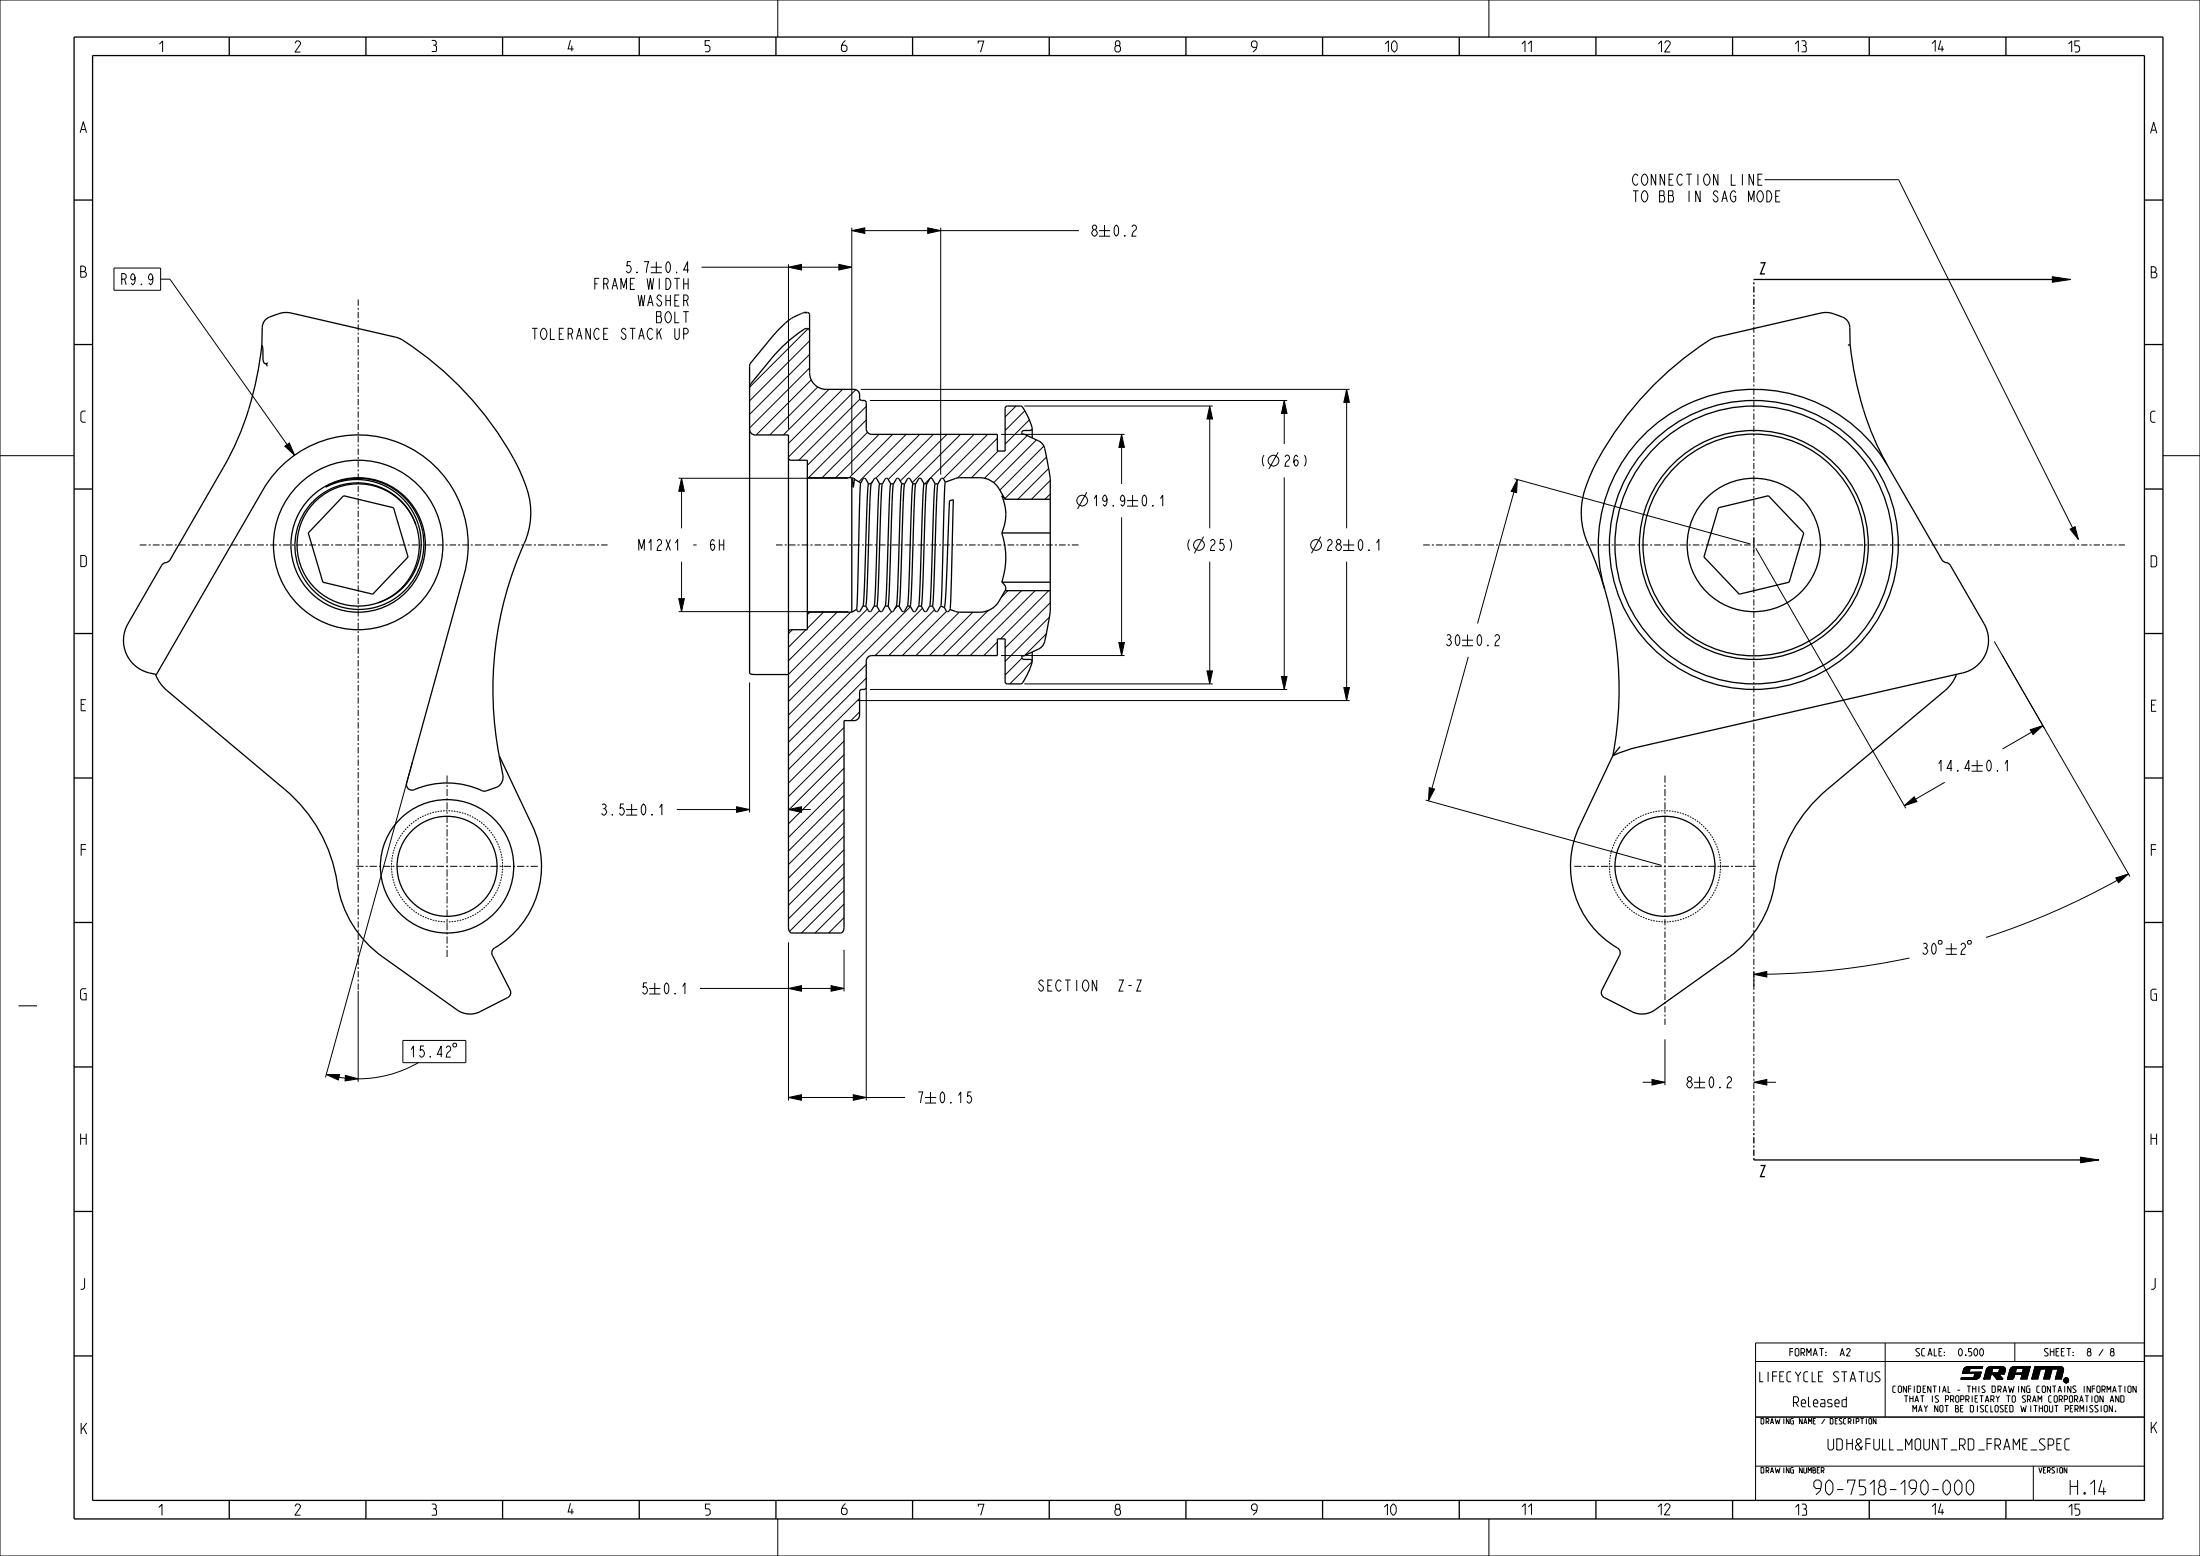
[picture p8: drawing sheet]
<svg xmlns="http://www.w3.org/2000/svg" width="594mm" height="420mm" viewBox="0 0 594 420" stroke-linecap="round" stroke-linejoin="round" font-family="sans-serif">
<g fill="none" stroke="#000" stroke-width=".27">
<path d="M0 0h594v420h-594zM210 0v10M402 0v10M554.1 74.7l5 .7-5 .8zM218.2 88.7l-15.8 15.8M218.6 92l-16.2 16.2M218.6 95.7l-16.2 16.2M218.6 99.3l-16.2 16.2M219 102.5l-14.8 14.9M220.8 104.5l-13 12.9M223.8 105.1l-12.3 12.3M227.5 105.1l-14.6 14.6"/>
<path d="M231.1 105.2l-18.2 18.2M232.2 107.8l-16.5 16.4M232.4 105.1h132M233.9 109.7l-15.9 15.9M233.9 113.4l-15.6 15.5M234.2 116.7l-12.2 12.2M237.3 117.2l-11.7 11.7M241 117.2l-11.7 11.7M244.7 117.2l-12.8 12.8M248.3 117.2l-11.8 11.9M252 117.2l-12.2 12.2M255.7 117.2l-12.6 12.6"/>
<path d="M259.3 117.2l-13 13.1M263 117.2l-13.4 13.4M266.7 117.2l-12 12M269.3 118.3l-10.7 10.7M270.3 117.2h33.3M274.3 109.6l-2.9 2.9M276.6 109.6h50.8M276.7 110.9l-5.3 5.3M277.3 117.6l-11.5 11.5M277.9 113.3l-6.5 6.6M279.8 118.7l-11.5 11.6M302.8 117.2l.8 3.5h-1.5z"/>
<path d="M326.6 109.6l.8 3.5h-1.5zM326.6 113.1v29.5M363.6 105.1l.7 3.5h-1.5zM363.6 108.6v34M0 123h20M235.6 130l-.6 .6M269.5 121.7l-7.2 7.2M281.8 120.4l-11.8 11.9M282.6 123.4l-11.3 11.2M283.1 126.4l-8.3 8.4M283.6 129.7l-5.1 5.1M283.6 133.3l-1.4 1.5"/>
<path d="M293.4 132.9l-2.5 4.5M302.8 120.7v9.9M302.8 139.6v33.8M304.3 135.1h3M304.3 136.6h3M305.8 133.6v3M408.8 132.8l-9.9 35.5M408.9 129.2l63.7 17.6M409.7 129.4l-.2 3.6-1.5-.4zM584 123h10M272.1 159.4l-1.8 1.9M275.8 159.4l-17.5 17.5"/>
<path d="M279.5 159.4l-17.5 17.5M283.1 159.4l-13 13M321.2 145.6a2.67 2.67 0 0 0 0 3M325 144.8l-2.5 4.5M326.6 151.6v29.5M356.6 144.8l-2.5 4.5M362.6 147.1h3M362.6 148.6h3M363.6 151.6v34M364.1 145.6v3M474 148l40.6 70.2M213.9 170l-1 1"/>
<path d="M217.6 170l-4.7 4.7M218.7 165.2l-.7 .7M222.3 165.2l-4.3 4.4M226 165.2l-13.1 13.2M229.7 165.2l-16.8 16.8M233.9 179.4l-21 21M234.2 164.4l-21.3 21.3M237.4 164.8l-24.5 24.6M240.8 165.1l-27.9 27.9M242.3 163.6l-.7 .7M245.8 163.7l-32.9 33M249.1 164.2l-12.8 12.7"/>
<path d="M252.3 164.6l-12.3 12.3M255.6 165l-12 11.9M259 165.2l-11.7 11.7M262.7 165.2l-11.7 11.7M266.8 164.8l-12.2 12.1M269.3 173.3l-3.7 3.6M270.3 176.9h33.3M275.9 177.6l-4.5 4.6M278.7 178.6l-6 6M282.5 171.1l-5.9 5.9M283.3 166.6l-11.9 11.9M283.6 162.7l-12.2 12.2"/>
<path d="M302.1 173.4h1.5l-.8 3.5zM394.7 172.8h3M394.7 174.3h3M396.2 171.3v3M396.4 177.3l-9.8 35.5M538.5 173.2l13.5 23.4M202.4 184.2v35.1M227.9 196.4l-15 15M231.6 189.1h132.8M232.1 188.5l-19.2 19.2M232.1 192.2l-2.4 2.3M233.9 183l-21 21"/>
<path d="M233.9 185.6v111.4M276.6 184.6h50.8M325.9 181.1h1.5l-.8 3.5zM362.8 185.6h1.5l-.7 3.5zM548.2 197l3.4-1.1-2.7 2.4zM548.5 197.6l-7.8 4.6M169 218.5h3M170.5 217v3M182.7 218.5h16.2M198.9 217.8l3.5 .7-3.5 .8zM212.9 218.5l3.5-.7v1.5zM216.4 218.5h2.5"/>
<path d="M227.9 200l-15 15M227.9 203.7l-15 15M227.9 207.4l-15 15M227.9 211l-15 15M227.9 214.7l-15 15M227.9 218.4l-15 15M384.9 216l63.7 17.6M385.9 212.6l1.4 .4-1.6 3.2zM514.2 217.5l2.6-2.4 .8 1.3zM525.1 211.2l-7.9 4.5M532.3 206.7h3M532.3 208.2h3"/>
<path d="M533.8 205.2v3M169 220h3M227.9 222l-15 15M227.9 225.7l-15 15M227.9 229.4l-15 15M227.9 233l-15 15M227.9 236.7l-14.7 14.7M212.9 254.4v42.6M227.9 240.4l-11.5 11.4M227.9 244l-7.8 7.8M227.9 247.7l-4.2 4.1M227.9 256.4v11.2"/>
<path d="M5 271.5h5M175.3 266.8h3M175.3 268.3h3M176.8 265.3v3M189 266.8h23.9M212.9 266.8l3.5-.7v1.5zM216.4 266.8h8M224.4 266.1l3.5 .7-3.5 .8zM212.9 296.2l3.5-.7v1.5zM216.4 296.2h14M230.4 295.5l3.5 .7-3.5 .8zM233.9 296.2h10.4"/>
<path d="M249.7 296.2h3M249.7 297.7h3M251.2 294.7v3M443.5 292.1h2.5M446 291.4l3.5 .7-3.5 .8zM449.5 280.5v12.4M457.4 292.1h3M457.4 293.6h3M458.9 290.6v3M473.5 292.1l3.5-.7v1.5zM477 292.1h2.5M561.7 312.3l5 .8-5 .7z"/>
<path d="M474 362.5h105v42.5h-105zM474 367.5h105M509 362.5v20M529.5 372.2h4.4zM529.5 372.2l4.6-.1zM529.5 372.2l4.7-.2zM529.5 372.2l4.8-.3zM529.5 372.2l3.4-.4 1.4 .1zM529.5 372.2h4.2zM529.6 371.8h3.3l-3.4 .4zM529.9 370.6h3.3M529.9 370.5l5-.1z"/>
<path d="M529.9 370.5l3.3 .2h-3.3zM529.9 370.5l5-.1-1.7 .3zM529.9 370.5h5M530.1 370l1.8-.6-.2 1zM530.1 370l1.6 .4-1.8 .1zM530.1 369.8l1.8-.4-1.8 .6zM530.2 369.5l1.7-.1-1.8 .4zM530.3 369.3l5-.3-3.4 .4zM530.3 369.3l1.6 .1-1.7 .1zM530.4 369.2l.8-.2h4.1l-.1 .4h-3.3l-.2 1h3.2l-.2 .9a1.14 1.14 0 0 1-1.3 .9h-3.9l.1-.4h3.3l.3-1.1h-3.3zM530.5 369.2l4.8-.2zM530.5 369.2l4.8-.2-5 .3z"/>
<path d="M530.5 369.1h4.8M530.7 369.1l4.6-.1zM530.7 369h4.6M530.9 369h4.4zM530.9 369h4.4M531.9 369.4l3.4-.4-.1 .4zM532.9 371.8l1.7-.2-.1 .2zM532.9 371.8l1.8-.5-.1 .3zM532.9 371.8h1.6l-.2 .1zM533.2 370.7l1.7-.3-.2 .9zM533.2 370.7l1.5 .6-1.8 .5zM533.9 372.2h-4.4"/>
<path d="M534.2 372.1l-4.7 .1M535.6 372.2l2-1.2-.1 .2zM535.6 372.2l2.1-1.4zM535.6 372.2l2.1-1.6v.2zM535.6 372.2l2.3-2.2-.2 .6zM535.6 372.2l1.9-1-.2 1zM536.3 369.9l1.7-.5-.1 .6zM536.3 369.9l1.6 .1-2.3 2.2zM536.3 369.6l1.7-.2-1.7 .5zM536.5 369.4l4.9-.1zM536.5 369.4h1.5l-1.7 .2zM536.5 369.4h4.9"/>
<path d="M536.5 369.3h4.9M536.6 369.2l.7-.3 3.8 .2 .4 .6-.3 1.2h-1.5l1.1 1.3h-1.7l-1.3-1.5-.1 .2-.4 1.3h-1.7zM536.6 369.2l4.6-.1zM536.6 369.2l4.6-.1 .1 .1zM536.6 369.2h4.7l-4.8 .2zM536.6 369.1l4.7 .1M536.8 369.1h4.3zM536.8 369.1h4.4zM536.8 369h4.3M536.8 369.1h4.4M537.1 369h3.8zM537.1 369l4 .1z"/>
<path d="M537.1 369h3.8M537.3 368.9h3.4zM537.3 368.9l3.6 .1zM537.7 370.6h.9zM537.7 370.6l.1 .1zM537.7 370.8l.1-.1zM537.8 370.7l1.8-.1 .1 .3zM537.8 370.7l1.9 .2-1.5 .3zM537.8 370.7l1.8-.1zM538 369.4l3.4-.1zM538 369.4h1.9l-.3 1.2h-1.9zM538.2 371.2l1.5-.3-.7 1.2z"/>
<path d="M538.9 369.4l2.5-.1zM539.2 372.2h1.6zM539.2 372.2h.5zM539.6 370.6l1.7-.2-1.6 .5zM539.7 370.9l1.6-.5-.1 .5zM539.7 370.9l-.6 1.2zM539.7 370.9l-.6 1.3zM539.7 370.9l-.5 1.3h-.1zM539.7 370.9l1.1 1.3h-1.6zM539.7 369.4l1.7-.1zM539.8 370l1.7-.3-.1 .2zM539.8 370l1.6-.5 .1 .2z"/>
<path d="M539.8 370l1.6-.1-.1 .5zM539.8 370l1.5 .4-1.7 .2zM539.8 369.4l1.6-.1zM539.9 369.4l1.5-.1v.2zM539.9 369.4l1.5 .1-1.6 .5zM542 372.2h1.5zM542 372.2l1.6-.1zM542 372.2l1.7-.2zM542 372.2l1.8-.4-.1 .2zM542 372.2l1.9-.9-.1 .5zM542 372.2l1.9-1.1v.2zM542 372.2l2-1.2z"/>
<path d="M542 372.2l2.1-1.6-.1 .4zM542 372.2l2.3-2.2-.2 .6zM542 372.2h1.3zM542 372.2h.9zM542.6 369.8l1.8-.4-.1 .6zM542.6 369.8l1.7 .2-2.3 2.2zM542.8 369.5l1.6-.1-1.8 .4zM542.9 369.3l1.5 .1-1.6 .1zM542.9 369.3l.2-.2 5-.1zM542.9 369.3l5.2-.3-3.7 .4zM543 369.2l.7-.2h4.4l-.8 3.2h-1.7l.4-1.2h-2l-.1 .3a.83 .83 0 0 1-1.1 .9h-.8l.6-2.4zM543.1 369.1l5-.1z"/>
<path d="M543.1 369h5M543.3 369h4.8zM543.5 369h4.6zM543.5 369h4.6M543.7 369h4.4zM544 371l1.1-.4h.9zM544 371l2-.4v.4zM544 362.5v5M544.1 370.6h1l-1.1 .4zM544.4 369.4l3.7-.4zM544.4 369.4h1.9l-.3 1.2h-1.9zM545.3 369.4l2.8-.4z"/>
<path d="M546 371l2-1.3-2.4 2.5zM546 370.6l2-.9-2 1.3zM546.1 369.4l2-.4zM546.2 370l1.8-.3-2 .9zM546.2 369.4l1.9-.4zM546.3 369.4l1.8-.4-.1 .7zM546.3 369.4l1.7 .3-1.8 .3zM548 369.7l-.7 2.5h-1.7zM549.4 368.9h7.1zM549.4 368.9h7.1l-5.6 .5zM549.4 368.9l1.5 .5-2.3 2.8zM549.4 368.9l7.3 .1 .5 .7-.6 2.5h-1.7l.8-2.8h-1.6l-.7 2.8h-1.6l.7-2.8h-1.6l-.7 2.8h-1.6z"/>
<path d="M549.4 368.9h7.1M550.9 369.4h6.2zM550.9 369.4l6.1-.2 .1 .2zM550.9 369.4l6-.3 .1 .1zM550.9 369.4l6-.3zM550.9 369.4l5.8-.4zM550.9 369.4l-.7 2.8h-1.6zM550.9 369.4h6.2M550.9 369.3h6.2M552.5 369.4h4.6zM552.5 369.4h1.6l-2.3 2.8zM554.1 369.4h3z"/>
<path d="M554.1 369.4l-.7 2.8h-1.6zM555.7 369.4h1.4l.1 .3zM555.7 369.4l1.5 .3-2.3 2.5zM557.1 370l-.5 2.2h-1.7zM557.1 370l-2.2 2.2zM557.2 369.7l-2.3 2.5zM557.2 369.7l-.1 .3-2.2 2.2zM557.3 372.5h.1M557.2 372.7h.1M557.3 372.4h.1M557.2 372.6h.1M557.3 372.7h.1"/>
<path d="M557.2 372.8h.1M557.4 372.3h.1M557.2 372.5h.1M557.3 372.8h.1M557.3 372.9h.1M557.2 372.4h.1M557.4 372.8h.1M557.3 373h.1M557.3 372.2h.2zM557.5 372.2h.1M557.3 372.3h.1M557.4 372.9h.1"/>
<path d="M557.4 373h.1M557.4 372.2l.2-.1zM557.3 372.2h.1M557.5 373h.1M557.4 373l.2 .1zM557.4 372.1h.3zM557.4 372.1h.2zM557.4 373.1h.2zM557.5 372.1l.4-.1zM557.5 372.1l.3-.1zM557.5 373.1h.2zM557.5 373.1h.3z"/>
<path d="M557.6 372h.5zM557.6 373.2h.3zM557.6 373.2l.6-.1zM557.6 373.2h.5zM557.7 372.3h.2zM557.7 372.3v.6zM557.7 372.3h.4v.6l-.2-.3-.2 .3zM557.7 372h.4zM557.7 372l.3-.1zM557.7 373.2h.4zM557.8 372.4h.3zM557.8 372.5h.1"/>
<path d="M557.8 372.5l-.1 .4zM557.8 372.4l-.1 .5zM557.8 372.4l.3-.1zM557.8 372.4l.2-.1zM557.8 372.4l.2 .1h-.2zM557.8 372.6h.3zM557.8 372.6h.2zM557.8 372.6l.3-.1zM557.8 372.6l-.1 .3zM557.8 371.9h.2zM557.8 373.2h.3zM557.8 373.2h.2z"/>
<path d="M557.9 372.5h.1M557.9 372h.2zM557.9 373.2l.3-.1zM557.9 372.6h.2zM557.9 372.5h.2zM557.9 372.4h.2zM558 372l.2 .1zM558 373.1h.2zM558 372.5h.1zM558 372.4h.1zM558 372.6h.1M558 372.5h.1"/>
<path d="M558 372.4h.1M558.1 372.5h.1M558.1 372.6h.1M558 372.7h.1M558.1 372.4h.1M558 372.9h.1M558.1 372.7h.1M558 372.8h.1M558.1 372.9h.1M558.1 372.8h.1M558 373.1h.3zM558 372.1h.2z"/>
<path d="M558.1 373.1h.2zM558.1 372.1h.2zM558.2 373.1l.1-.1zM558.2 372.1l.1 .1zM558.3 373h.1zM558.3 372.2h.1M558.3 372.3h.1M558.3 373h.1M558.4 372.2h.1M558.4 372.3h.1M558.5 372.9h.1M558.5 372.3h.1"/>
<path d="M558.4 372.4h.1M558.5 372.8h.1M558.3 372.9h.1M558.5 372.4h.1M558.4 372.5h.1M558.5 372.7h.1M558.4 372.8h.1M558.5 372.6h.1M558.4 372.7h.1M558.5 372.5h.1M474 382.5h105M474 395.7h105"/>
<path d="M549 395.7v9.3M210 410v10M402 410v10"/>
<circle cx="292.2" cy="135.1" r="1.47"/>
<circle cx="323.7" cy="147.1" r="1.47"/>
<circle cx="355.3" cy="147.1" r="1.47"/>
<circle cx="557.9" cy="372.6" r=".56"/>
<circle cx="557.9" cy="372.6" r=".65"/>
</g>
<g fill="#000">
<path d="M554.1 74.7l5 .7-5 .8zM302.8 117.2l.8 3.5h-1.5zM326.6 109.6l.8 3.5h-1.5zM363.6 105.1l.7 3.5h-1.5zM409.7 129.4l-.2 3.6-1.5-.4zM302.1 173.4h1.5l-.8 3.5zM325.9 181.1h1.5l-.8 3.5zM362.8 185.6h1.5l-.7 3.5zM548.2 197l3.4-1.1-2.7 2.4zM198.9 217.8l3.5 .7-3.5 .8zM212.9 218.5l3.5-.7v1.5zM385.9 212.6l1.4 .4-1.6 3.2z"/>
<path d="M514.2 217.5l2.6-2.4 .8 1.3zM212.9 266.8l3.5-.7v1.5zM224.4 266.1l3.5 .7-3.5 .8zM212.9 296.2l3.5-.7v1.5zM230.4 295.5l3.5 .7-3.5 .8zM446 291.4l3.5 .7-3.5 .8zM473.5 292.1l3.5-.7v1.5zM561.7 312.3l5 .8-5 .7zM530.1 370l1.6 .4-1.8 .1zM530.1 369.8l1.8-.4-1.8 .6zM530.3 369.3l1.6 .1-1.7 .1zM530.2 369.5l1.7-.1-1.8 .4z"/>
<path d="M530.1 370l1.8-.6-.2 1zM533.2 370.7l1.5 .6-1.8 .5zM532.9 371.8l1.7-.2-.1 .2zM532.9 371.8h1.6l-.2 .1zM532.9 371.8l1.8-.5-.1 .3zM533.2 370.7l1.7-.3-.2 .9zM536.3 369.9l1.6 .1-2.3 2.2zM536.5 369.4h1.5l-1.7 .2zM536.3 369.6l1.7-.2-1.7 .5zM535.6 372.2l2-1.2-.1 .2zM535.6 372.2l1.9-1-.2 1zM535.6 372.2l2.1-1.4z"/>
<path d="M535.6 372.2l2.3-2.2-.2 .6zM535.6 372.2l2.1-1.6v.2zM537.7 370.8l.1-.1zM537.8 370.7l1.8-.1 .1 .3zM537.7 370.6l.1 .1zM536.3 369.9l1.7-.5-.1 .6zM537.8 370.7l1.9 .2-1.5 .3zM538.2 371.2l1.5-.3-.7 1.2zM537.7 370.6h.9zM539.7 370.9l-.6 1.2zM539.7 370.9l-.6 1.3zM539.7 370.9l-.5 1.3h-.1z"/>
<path d="M539.2 372.2h.5zM539.8 370l1.5 .4-1.7 .2zM539.6 370.6l1.7-.2-1.6 .5zM537.8 370.7l1.8-.1zM539.7 370.9l1.1 1.3h-1.6zM539.7 369.4l1.7-.1zM539.9 369.4l1.5 .1-1.6 .5zM539.8 369.4l1.6-.1zM539.2 372.2h1.6zM539.7 370.9l1.6-.5-.1 .5zM539.9 369.4l1.5-.1v.2zM539.8 370l1.7-.3-.1 .2z"/>
<path d="M539.8 370l1.6-.1-.1 .5zM539.8 370l1.6-.5 .1 .2zM542.6 369.8l1.7 .2-2.3 2.2zM542.9 369.3l1.5 .1-1.6 .1zM542.8 369.5l1.6-.1-1.8 .4zM542 372.2h.9zM542 372.2h1.5zM542 372.2h1.3zM542 372.2l1.6-.1zM542 372.2l1.7-.2zM542 372.2l1.8-.4-.1 .2zM542 372.2l1.9-.9-.1 .5z"/>
<path d="M542 372.2l1.9-1.1v.2zM542 372.2l2-1.2zM542 372.2l2.1-1.6-.1 .4zM542 372.2l2.3-2.2-.2 .6zM544.1 370.6h1l-1.1 .4zM542.6 369.8l1.8-.4-.1 .6zM546 371l2-1.3-2.4 2.5zM546 370.6l2-.9-2 1.3zM546.3 369.4l1.7 .3-1.8 .3zM546.2 370l1.8-.3-2 .9zM546.2 369.4l1.9-.4zM548 369.7l-.7 2.5h-1.7z"/>
<path d="M546.3 369.4l1.8-.4-.1 .7zM549.4 368.9l1.5 .5-2.3 2.8zM550.9 369.4l-.7 2.8h-1.6zM552.5 369.4h1.6l-2.3 2.8zM554.1 369.4l-.7 2.8h-1.6zM555.7 369.4l1.5 .3-2.3 2.5zM549.4 368.9h7.1l-5.6 .5zM550.9 369.4l5.8-.4zM550.9 369.4l6-.3zM555.7 369.4h1.4l.1 .3zM557.1 370l-2.2 2.2zM557.1 370l-.5 2.2h-1.7z"/>
<path d="M557.2 369.7l-.1 .3-2.2 2.2zM557.2 369.7l-2.3 2.5zM557.4 372.2l.2-.1zM557.4 372.1h.3zM557.4 373l.2 .1zM557.3 372.2h.2zM557.5 372.1l.4-.1zM557.4 373.1h.2zM557.6 372h.5zM557.5 373.1h.3zM557.4 372.1h.2zM557.7 372.3v.6z"/>
<path d="M557.7 372l.3-.1zM557.6 373.2h.5zM557.5 373.1h.2zM557.8 372.4h.3zM557.8 372.4l-.1 .5zM557.8 372.6h.3zM557.8 372.5l-.1 .4zM557.8 372.6l-.1 .3zM557.7 373.2h.4zM557.5 372.1l.3-.1zM557.8 371.9h.2zM557.9 372h.2z"/>
<path d="M557.6 373.2h.3zM557.6 373.2l.6-.1zM557.8 373.2h.2zM557.9 372.6h.2zM557.9 372.5h.2zM557.9 372.4h.2zM557.7 372.3h.2zM558 373.1h.2zM557.9 373.2l.3-.1zM558 372.4h.1zM558 372.5h.1zM557.8 372.4l.2-.1z"/>
<path d="M558 372l.2 .1zM558 372.1h.2zM557.8 372.6l.3-.1zM557.8 372.6h.2zM557.8 372.4l.3-.1zM557.8 373.2h.3zM557.7 372h.4zM558.1 373.1h.2zM558 373.1h.3zM558.2 373.1l.1-.1zM558.1 372.1h.2zM558.2 372.1l.1 .1z"/>
<path d="M558.3 373h.1z"/>
</g>
<g fill="none" stroke="#000" stroke-width=".35">
<path d="M20 10h564v400h-564zM25 15h554v390h-554zM61.9 10v5M98.8 10v5M135.7 10v5M172.6 10v5M209.5 10v5M246.4 10v5M283.3 10v5M320.2 10v5M357.1 10v5M394 10v5"/>
<path d="M430.9 10v5M467.8 10v5M504.7 10v5M541.6 10v5M20 54h5M579 54h5M473.5 75.4h80.6M475.3 70.9h1.2l-1.2 3h1.2M20 93h5M70.7 93.1a83.8 83.8 0 0 1-10.3 33l-14.5 25-.5 .5-1.3 .5-.4 .5-9.2 15.8a9 9 0 0 0 5.8 13.2l1.9 .5 28.8-49.9a29.7 29.7 0 0 1 37.2-12.5 29.7 29.7 0 0 1 17.1 35.3l-15.5 56.5M70.7 93.1l.1-4.8a3.4 3.4 0 0 1 2.9-3.1 7.7 7.7 0 0 1 4.9-.7l29 6.8a86.3 86.3 0 0 1 33.8 38.2 21.5 21.5 0 0 1-.8 19.5 96 96 0 0 0-5.8 55M70.7 93.1l.2 .9 .1 2.1a1.97 1.97 0 0 0 .6 2.1h.2"/>
<path d="M71.8 98.2l.3 .7M72.3 97.9l-.5 .3M77.3 84.3v.1M202.6 98.1l-.2 .8v82.8l1.2 .4h9.3M202.7 97.9l-.1 .2M214.2 85.7a21.3 21.3 0 0 0-5.9 5.4l-5.7 7M214.2 85.7h-.1M217.1 84.4h.1M217.2 84.3l-3 1.4M217.2 84.3l1 .1 .4 .5v15.7a4.5 4.5 0 0 0 4.5 4.5h7.5a1.75 1.75 0 0 1 1.5 2.4l.4 .6h1l.3 .4 .1 7.2a1.5 1.5 0 0 0 1.5 1.5h33.9v4.5h2.1v-11.7l.6-.4h3.8a14.9 14.9 0 0 1 2.9 6.2l-.4 .4-2.1 .1-.3 .3v.6h.6l3.9 1.8 1.1 .8a20.9 20.9 0 0 1 1.6 6.6l.5 2.7v36l-.6 3.6a18.6 18.6 0 0 1-1.5 5.7l-1.1 .8-3.9 1.8h-.6v.6l.4 .4h2l.4 .4a14.9 14.9 0 0 1-2.9 6.2h-3.8l-.6-.4v-11.8h-2.1v4.5h-33.9a1.5 1.5 0 0 0-1.5 1.5v7.1l-.4 .6h-1l-.4 .4v6.5a1.52 1.52 0 0 1-1.5 1.5h-2.7l-.1 56.5-.3 .6-.5 .2h-13.4l-.5-.6-.2-.9v-132.9h-9a1.5 1.5 0 0 1-1.5-1.5M217.2 84.3h.1M217.2 84.3l.7 .2"/>
<path d="M217.2 84.3l-.1 .1M218.6 89.3a.89 .89 0 0 0-.7-.7 .89 .89 0 0 0-.8 .3 39.3 39.3 0 0 0-8.9 8l-5.5 6.7-.3 1M499.5 93.1l-.1-4.8a3.4 3.4 0 0 0-2.9-3.1 7.7 7.7 0 0 0-4.9-.7l-29 6.8a86.3 86.3 0 0 0-33.7 38.2 21.5 21.5 0 0 0 .8 19.5 96 96 0 0 1 5.8 55M499.5 93.1a84 84 0 0 0 10 32.4M499.5 93.1h.1M499.5 93.1h-.6M579 93h5M278.7 115.8v2.4M20 132h5M87.9 131.5l1.3-.8a17.7 17.7 0 0 1 25.1 14 17.7 17.7 0 0 1-21.2 19.4 17 17 0 0 1-11.8-24.2 17 17 0 0 1 26.5-5.2 16.6 16.6 0 0 1-5.8 28 17.1 17.1 0 0 0 10.9-21.4 17.1 17.1 0 0 0-21.3-11.2zM92.8 133.8l13.4 3.2 4 13.3-9.6 10.1-13.4-3.3-4-13.2zM212.9 123.6l.2 .4 .4 .2h4.5v45.8h-4.5l-.4 .1-.2 .5"/>
<path d="M218 128.9h12M230 128.9v36.3M230 128.9l.3 .2M230.3 129.1l.1 2.4 .4-2.1M230.3 129.1h.1M230.3 129.1l.5 .3M230.8 129.4l1.6 .9M232.4 130.4l-1.1 34.1M232.4 130.3l.6-1 .4-.2 .3 .2 .8 1.3M234.5 130.6l-.3 4-.8 24-.4 5M234.5 130.6h.7M235.2 130.6l-.3 5.1-.8 23.7-.4 4.2"/>
<path d="M235.2 130.6l.8-1.3 .4-.2 .3 .2 .8 1.3M237.5 130.6h.7l.8-1.3 .4-.2 .3 .2 .8 1.3M237.5 130.6l-.6 10.6a278.5 278.5 0 0 1-.9 22.3v.1M238.2 130.6l-.5 10.8a293.1 293.1 0 0 1-.9 22l-.1 .2M240.5 130.6l-.6 10.6a278.5 278.5 0 0 1-.9 22.3v.1M240.5 130.6h.7M241.2 130.6l-.5 10.8a293.2 293.2 0 0 1-.9 22l-.1 .2M241.2 130.6l.8-1.3 .4-.2 .3 .2 .8 1.3M243.5 130.6h.7l.8-1.3 .4-.2 .3 .2 .8 1.3M243.5 130.6l-.6 10.6a278.5 278.5 0 0 1-.9 22.3v.1M244.2 130.6l-.5 10.8a293.1 293.1 0 0 1-.9 22l-.1 .2M246.5 130.6l-.3 4-.8 23.6-.4 5.4"/>
<path d="M246.5 130.6h.7M247.2 130.6l-.3 5.1-.8 23.4-.4 4.5M247.2 130.6l.8-1.3 .4-.2 .3 .2 .8 1.3M249.5 130.6l-.3 4-.8 23.9-.4 5.1M249.5 130.6h.7M250.2 130.6l-.5 10.8a293.1 293.1 0 0 1-.9 22l-.1 .2M250.2 130.6l.8-1.3 .4-.2 .3 .2 .8 1.3M252.5 130.6l-.3 4-.8 23.6-.4 5.4M253.2 130.6l-.5 10.8a293.1 293.1 0 0 1-.9 22l-.1 .2M255.2 130.1l3.6-1.1 5.8-.1a6 6 0 0 1 5.1 3l1.7 2.9M255.2 130.1l-.5-.9-.4-.1-1.1 1.5h-.7M255.2 130.1l-1.2 33.5"/>
<path d="M271.4 134.8l-.9-1a12.3 12.3 0 0 1 0 10.1M271.4 134.8h12.2M464 137l13.5-3.2 9.5 10.1-3.9 13.2-13.5 3.3-9.5-10.1zM508.6 123.8l.5 .9M509.5 125.5l14.8 25.6 .5 .5 1.3 .5 .5 .5 9.1 15.8a9 9 0 0 1-5.8 13.2l-87.7 20.1-3.8 1.1-2.9 1.2M509.5 125.5a42 42 0 0 0-52.9-16.9 42 42 0 0 0-23.4 50.4M579 132h5M112.3 141.6a16.5 16.5 0 0 0-21-10.1 16.5 16.5 0 0 0-10.2 21 16.5 16.5 0 0 0 20.9 10.2M270.5 143.9a21.1 21.1 0 0 1 0 13.2M270.5 157.1a1.73 1.73 0 0 1 .9 2.3M270.5 157.1h13.1M270.5 143.9h13.1"/>
<path d="M271.4 159.4a11.2 11.2 0 0 1-3.2 4.6l-.6 .4a6 6 0 0 1-3 .8h-5.8l-2.3-.7M271.4 159.4h12.2M20 171h5M218 165.2h12M231.3 164.5l-1.3 .7M233.7 163.6h-.7l-1 1.5-.4-.1-.3-.5M233.7 163.6l.8 1.3 .4 .2 .3-.2 .8-1.3h.7M236.7 163.6l.8 1.3 .4 .2 .3-.2 .8-1.3h.7M239.7 163.6l.8 1.3 .4 .2 .3-.2 .8-1.3h.7M242.7 163.6l.8 1.3 .4 .2 .3-.2 .8-1.3h.7M245.7 163.6l.8 1.3 .4 .2 .3-.2 .8-1.3h.7M248.7 163.6l.8 1.3 .4 .2 .3-.2 .8-1.3h.7"/>
<path d="M251.7 163.6l.8 1.3 .4 .2 .3-.2 .8-1.3M254 163.6l1 .3M255 163.9l.7 1.2 .4-.1 .4-.5M255 163.9l.1-.2a364.2 364.2 0 0 0 1.1-25.7l.2-2.9 1-.2-.6 23.9-.3 5.7M278.7 176v2.4M579 171h5M42 182a10.5 10.5 0 0 0 3.1 4.4l31.8 26.7a41.3 41.3 0 0 1 14.4 26.8 30 30 0 0 0 12 18.4l20.1 14.3a6 6 0 0 0 6.2 .5l7.5-3.8a1.5 1.5 0 0 0 .6-2l-4.8-9.4a1.5 1.5 0 0 1 .6-2 25.5 25.5 0 0 0 10.3-33l-9-18.9M528.3 182a10.5 10.5 0 0 1-3.1 4.4l-31.9 26.7a41.3 41.3 0 0 0-14.4 26.8 30 30 0 0 1-12 18.4l-20.1 14.3a6 6 0 0 1-6.2 .5l-7.4-3.8a1.5 1.5 0 0 1-.7-2l4.8-9.4a1.5 1.5 0 0 0-.6-2 25.5 25.5 0 0 1-10.2-33l9-18.9M20 210h5M109.8 211.5h.1M134.8 204l1 5.2a2.94 2.94 0 0 1-1.6 3.3l-3.5 1.1a23.5 23.5 0 0 0-19.3-.3 1.5 1.5 0 0 1-1.6-1.8M437.4 201.5l-1.9 2.5"/>
<path d="M579 210h5M20 249h5M579 249h5M20 288h5M579 288h5M473.5 313.1h88.2M475.3 314.6h1.2l-1.2 3h1.2M20 327h5M579 327h5M20 366h5M579 366h5M61.9 405v5"/>
<path d="M98.8 405v5M135.7 405v5M172.6 405v5M209.5 405v5M246.4 405v5M283.3 405v5M320.2 405v5M357.1 405v5M394 405v5M430.9 405v5M467.8 405v5M504.7 405v5"/>
<path d="M541.6 405v5"/>
<circle cx="96.7" cy="147.1" r="22.9"/>
<circle cx="96.7" cy="147.1" r="18.2"/>
<circle cx="473.5" cy="147.1" r="39"/>
<circle cx="473.5" cy="147.1" r="37.5"/>
<circle cx="473.5" cy="147.1" r="30.9"/>
<circle cx="473.5" cy="147.1" r="29.9"/>
<circle cx="473.5" cy="147.1" r="18"/>
<circle cx="120.7" cy="233.8" r="18"/>
<circle cx="120.7" cy="233.8" r="13.5"/>
<circle cx="449.5" cy="233.8" r="13.5"/>
</g>
<path d="M473.5 83.4v-8M473.5 313.1v-8" fill="none" stroke="#000" stroke-width=".35" stroke-dasharray=".6 .6 1.7 .6" stroke-linecap="butt"/>
<path d="M473.5 305.1v-221.7" fill="none" stroke="#000" stroke-width=".27" stroke-dasharray=".6 .6 1.7 .6" stroke-linecap="butt"/>
<path d="M530.3 369.2h5M544 370.8h2M550.9 369.3h6.1" fill="none" stroke="#000" stroke-width=".38"/>
<path d="M530.3 369.2h5" fill="none" stroke="#000" stroke-width=".42"/>
<path d="M529.5 372.1h4.8M529.9 370.5h5" fill="none" stroke="#000" stroke-width=".28"/>
<path d="M529.5 372h4.8" fill="none" stroke="#000" stroke-width=".41"/>
<path d="M542.9 369.1h5.2" fill="none" stroke="#000" stroke-width=".34"/>
<path d="M542.9 369.2h5.2" fill="none" stroke="#000" stroke-width=".43"/>
<path d="M135.7 233.8a15 15 0 0 0-22.1-13.2 15 15 0 0 0-1.3 25.7 15 15 0 0 0 23.3-10.9l.1-1.6M464.5 233.8a15 15 0 0 0-22-13.2 15 15 0 0 0-1.3 25.7 15 15 0 0 0 23.3-10.9v-1.6" fill="none" stroke="#000" stroke-width=".27" stroke-dasharray=".4 .3" stroke-linecap="butt"/>
<!-- layer: 00_DEF_FEATS -->
<g fill="none" stroke="#000" stroke-width=".27">
<path d="M96.7 80.8v1.7M96.7 83.1v.5M96.7 84.2v1.7M96.7 86.4v.6M96.7 87.5v1.7M96.7 89.8v.5M96.7 90.9v1.7M96.7 93.1v.6M96.7 94.3v1.6M96.7 96.5v.6M96.7 97.6v1.7M96.7 99.9v.5"/>
<path d="M96.7 101v1.6M96.7 103.2v.6M96.7 104.3v1.7M96.7 106.6v.5M96.7 107.7v1.7M96.7 109.9v.6M96.7 111v1.7M96.7 113.3v.5M96.7 114.4v1.7M96.7 116.6v.6M96.7 117.7v1.7M96.7 120v.5"/>
<path d="M96.7 121.1v1.7M96.7 123.3v.6M96.7 124.5v1.6M96.7 126.7v.5M96.7 127.8v1.7M96.7 130v.6M96.7 131.2v1.6M96.7 133.4v.6M96.7 134.5v1.7M96.7 136.8v.5M96.7 137.9v1.7M37.7 147.1h1.9"/>
<path d="M40.1 147.1h.6M41.3 147.1h1.8M43.7 147.1h.5M44.8 147.1h1.8M47.2 147.1h.5M48.3 147.1h1.8M50.7 147.1h.5M51.8 147.1h1.9M54.2 147.1h.6M55.3 147.1h1.9M57.7 147.1h.6M58.8 147.1h1.9"/>
<path d="M61.2 147.1h.6M62.4 147.1h1.8M64.8 147.1h.5M65.9 147.1h1.8M68.3 147.1h.5M69.4 147.1h1.8M71.8 147.1h.6M72.9 147.1h1.9M75.3 147.1h.6M76.4 147.1h1.9M78.8 147.1h.6M80 147.1h1.8"/>
<path d="M82.4 147.1h.5M83.5 147.1h1.8M85.9 147.1h.5M87 147.1h1.8M89.4 147.1h.5M90.5 147.1h1.9M92.9 147.1h.6M94 147.1h1.9M96.4 147.1h.6M96.7 140.1v.6M96.7 141.2v1.7M96.7 143.5v.5"/>
<path d="M96.7 144.6v1.7M96.7 146.8v.6M96.7 147.9v1.7M96.7 150.2v.5M96.7 151.3v1.7M96.7 153.5v.6M96.7 154.7v1.6M96.7 156.9v.6M96.7 158v1.7M97.5 147.1h1.8M99.8 147.1h.6M101 147.1h1.7"/>
<path d="M103.2 147.1h.6M104.4 147.1h1.7M106.7 147.1h.5M107.8 147.1h1.7M110.1 147.1h.5M111.2 147.1h1.7M113.5 147.1h.5M114.6 147.1h1.7M116.9 147.1h.5M118 147.1h1.7M120.3 147.1h.5M121.4 147.1h1.7"/>
<path d="M123.7 147.1h.6M124.8 147.1h1.7M127.1 147.1h.6M128.2 147.1h1.8M130.5 147.1h.6M131.6 147.1h1.8M133.9 147.1h.6M135 147.1h1.8M137.3 147.1h.6M138.4 147.1h1.8M140.7 147.1h.6M141.9 147.1h1.7"/>
<path d="M144.1 147.1h.6M145.3 147.1h1.7M147.6 147.1h.5M148.7 147.1h1.7M151 147.1h.5M152.1 147.1h1.7M154.4 147.1h.5M155.5 147.1h1.7M157.8 147.1h.5M158.9 147.1h1.7M161.2 147.1h.5M162.3 147.1h1.7"/>
<path d="M209.5 147.1h1.8M211.9 147.1h.5M213 147.1h1.8M215.3 147.1h.6M216.5 147.1h1.8M218.8 147.1h.6M219.9 147.1h1.8M222.3 147.1h.5M223.4 147.1h1.8M225.8 147.1h.5M226.9 147.1h1.8M229.2 147.1h.6"/>
<path d="M230.4 147.1h1.8M232.7 147.1h.6M233.8 147.1h1.8M236.2 147.1h.5M237.3 147.1h1.8M239.7 147.1h.5M240.8 147.1h1.8M243.1 147.1h.6M244.2 147.1h1.8M246.6 147.1h.6M247.7 147.1h1.8M250.1 147.1h.5"/>
<path d="M251.2 147.1h1.8M253.6 147.1h.5M254.7 147.1h1.8M257 147.1h.6M258.1 147.1h1.8M260.5 147.1h.6M261.6 147.1h1.8M264 147.1h.5M265.1 147.1h1.8M267.4 147.1h.6M268.6 147.1h1.8M270.9 147.1h.6"/>
<path d="M272 147.1h1.8M274.4 147.1h.6M275.5 147.1h1.8M277.9 147.1h.5M279 147.1h1.8M281.3 147.1h.6M282.5 147.1h1.8M284.8 147.1h.6M285.9 147.1h1.8M288.3 147.1h.5M289.4 147.1h1.8M384.2 147.1h1.8"/>
<path d="M386.6 147.1h.6M387.7 147.1h1.8M390.1 147.1h.5M391.2 147.1h1.8M393.5 147.1h.6M394.6 147.1h1.8M397 147.1h.5M398.1 147.1h1.8M400.5 147.1h.5M401.6 147.1h1.8M403.9 147.1h.6M405 147.1h1.8"/>
<path d="M407.4 147.1h.5M408.5 147.1h1.8M410.9 147.1h.5M412 147.1h1.8M414.3 147.1h.6M415.4 147.1h1.8M417.8 147.1h.6M418.9 147.1h1.8M421.3 147.1h.5M422.4 147.1h1.8M424.7 147.1h.6M425.8 147.1h1.8"/>
<path d="M428.2 147.1h.6M429.3 147.1h1.8M431.7 147.1h.5M432.8 147.1h1.8M435.1 147.1h.6M436.2 147.1h1.8M438.6 147.1h.6M439.7 147.1h1.8M442.1 147.1h.5M443.2 147.1h1.8M445.5 147.1h.6M446.6 147.1h1.8"/>
<path d="M449 147.1h.6M450.1 147.1h1.8M452.5 147.1h.5M453.6 147.1h1.8M455.9 147.1h.6M457 147.1h1.8M459.4 147.1h.6M460.5 147.1h1.8M462.9 147.1h.5M464 147.1h1.8M466.3 147.1h.6M467.4 147.1h1.8"/>
<path d="M469.8 147.1h.6M470.9 147.1h1.8M473.3 147.1h.5M473.5 145.1v4M474.4 147.1h1.7M476.6 147.1h.6M477.7 147.1h1.7M480 147.1h.6M481.1 147.1h1.7M483.4 147.1h.5M484.5 147.1h1.7M486.7 147.1h.6"/>
<path d="M487.8 147.1h1.7M490.1 147.1h.6M491.2 147.1h1.7M493.5 147.1h.5M494.6 147.1h1.7M496.8 147.1h.6M497.9 147.1h1.7M500.2 147.1h.6M501.3 147.1h1.7M503.6 147.1h.5M504.7 147.1h1.7M506.9 147.1h.6"/>
<path d="M508 147.1h1.7M510.3 147.1h.6M511.4 147.1h1.7M513.7 147.1h.5M514.8 147.1h1.7M517 147.1h.6M518.1 147.1h1.7M520.4 147.1h.6M521.5 147.1h1.7M523.8 147.1h.5M524.9 147.1h1.7M527.1 147.1h.6"/>
<path d="M528.2 147.1h1.7M530.5 147.1h.6M531.6 147.1h1.7M533.9 147.1h.5M535 147.1h1.7M537.2 147.1h.6M538.4 147.1h1.6M540.6 147.1h.6M541.7 147.1h1.7M544 147.1h.5M545.1 147.1h1.7M547.3 147.1h.6"/>
<path d="M548.5 147.1h1.6M550.7 147.1h.6M551.8 147.1h1.7M554.1 147.1h.5M555.2 147.1h1.7M557.4 147.1h.6M558.6 147.1h1.6M560.8 147.1h.6M561.9 147.1h1.7M564.2 147.1h.5M565.3 147.1h1.7M567.5 147.1h.6"/>
<path d="M568.7 147.1h1.7M570.9 147.1h.6M572 147.1h1.7M96.7 160.3v.5M96.7 161.4v1.7M96.7 163.6v.6M96.7 164.7v1.7M96.7 167v.5M96.7 168.1v1.7M96.7 170.3v.6M96.7 171.4v1.7M96.7 173.7v.5"/>
<path d="M96.7 174.8v1.7M96.7 177v.6M96.7 178.2v1.6M96.7 180.4v.6M96.7 181.5v1.7M96.7 183.8v.5M96.7 184.9v1.7M96.7 187.1v.6M96.7 188.2v1.7M96.7 190.5v.5M96.7 191.6v1.7M96.7 193.8v.6"/>
<path d="M96.7 195v1.6M96.7 197.2v.6M96.7 198.3v1.7M96.7 200.6v.5M96.7 201.7v1.7M96.7 203.9v.6M96.7 205v1.7M96.7 207.3v.5M96.7 208.4v1.7M96.7 210.6v.6M96.7 211.8v1.6M96.7 214v.6"/>
<path d="M96.7 215.1v1.7M96.7 217.4v.5M96.7 218.5v1.7M96.7 220.7v.6M96.7 221.8v1.7M96.7 224.1v.5M96.7 225.2v1.7M96.7 227.4v.6M96.7 228.5v1.7M96.7 230.8v.5M96.7 231.9v1.7M96.7 234.1v.6"/>
<path d="M96.7 235.3v1.6M96.7 237.5v.6M96.7 238.6v1.7M96.7 240.9v.5M96.7 242v1.7M96.7 244.2v.6M96.7 245.3v1.7M96.7 247.6v.5M96.7 248.7v1.7M96.7 250.9v.6M96.7 252.1v1.6M96.7 254.3v.6"/>
<path d="M96.7 255.4v1.7M96.7 257.7v.5M96.7 258.8v1.7M96.7 261v.6M96.7 262.1v1.7M96.7 264.4v.5M96.7 265.5v1.7"/>
</g>
<!-- layer: 03_AXES -->
<g fill="none" stroke="#000" stroke-width=".27">
<path d="M120.7 209.3v2M120.7 211.8v.6M120.7 213v1.9M120.7 215.5v.5M120.7 216.6v1.9M120.7 219.1v.5M449.5 209.3v2M449.5 211.8v.6M449.5 213v1.9M449.5 215.5v.5M449.5 216.6v1.9M449.5 219.1v.5"/>
<path d="M96.2 233.8h2M98.7 233.8h.6M99.8 233.8h2M102.3 233.8h.6M103.4 233.8h2M106 233.8h.5M107.1 233.8h1.9M109.6 233.8h.5M110.7 233.8h1.9M113.2 233.8h.5M114.3 233.8h2M116.8 233.8h.6"/>
<path d="M117.9 233.8h2M120.4 233.8h.6M120.7 220.2v1.9M120.7 222.7v.6M120.7 223.8v2M120.7 226.3v.6M120.7 227.4v2M120.7 229.9v.6M120.7 231.1v1.9M120.7 233.6v.5M120.7 234.7v1.9M120.7 237.2v.5"/>
<path d="M120.7 238.3v1.9M121.5 233.8h2M124 233.8h.6M125.2 233.8h1.9M127.7 233.8h.5M128.8 233.8h1.9M131.3 233.8h.5M132.4 233.8h1.9M134.9 233.8h.6M136 233.8h2M138.5 233.8h.6M139.6 233.8h2"/>
<path d="M142.1 233.8h.6M143.3 233.8h1.9M425 233.8h2M427.5 233.8h.6M428.7 233.8h1.9M431.2 233.8h.5M432.3 233.8h1.9M434.8 233.8h.5M435.9 233.8h1.9M438.4 233.8h.6M439.5 233.8h2M442 233.8h.6"/>
<path d="M443.1 233.8h2M445.6 233.8h.6M446.8 233.8h1.9M449.3 233.8h.5M449.5 220.2v1.9M449.5 222.7v.6M449.5 223.8v2M449.5 226.3v.6M449.5 227.4v2M449.5 229.9v.6M449.5 231.1v1.9M449.5 233.6v.5"/>
<path d="M449.5 234.7v1.7M449.5 236.9v.6M449.5 238v1.7M450.4 233.8h1.9M452.9 233.8h.5M454 233.8h1.9M456.5 233.8h.6M457.6 233.8h2M460.1 233.8h.6M461.2 233.8h2M463.7 233.8h.6M464.9 233.8h1.9"/>
<path d="M467.4 233.8h.5M468.5 233.8h1.9M471 233.8h.5M472.1 233.8h1.9M120.7 240.8v.6M120.7 241.9v2M120.7 244.4v.6M120.7 245.5v2M120.7 248v.6M120.7 249.2v1.9M120.7 251.7v.5M120.7 252.8v1.9"/>
<path d="M120.7 255.3v.5M120.7 256.4v1.9M449.5 240.3v.5M449.5 241.4v1.7M449.5 243.6v.6M449.5 244.7v1.7M449.5 247v.5M449.5 248.1v1.7M449.5 250.3v.6M449.5 251.5v1.6M449.5 253.7v.6M449.5 254.8v1.7"/>
<path d="M449.5 257.1v.5M449.5 258.2v1.7M449.5 260.4v.6M449.5 261.5v1.7M449.5 263.8v.5M449.5 264.9v1.7M449.5 267.1v.6M449.5 268.2v1.7M449.5 270.5v.5M449.5 271.6v1.7M449.5 273.8v.6M449.5 274.9v1.7"/>
</g>
<!-- layer: 09_NOTES -->
<g fill="none" stroke="#000" stroke-width=".27">
<path d="M476.4 48.5h36.2l47 94M30.8 72.4h12.6v6h-12.6zM43.4 75.4h2.5l31.6 44.6M175.7 72.1h3M175.7 73.6h3M177.2 70.6v3M189.4 72.1h23.5M212.9 72.1l3.5-.7v1.5zM212.9 71.3v44.5M216.4 72.1h10.1M226.5 71.4l3.5 .7-3.5 .8zM230 62.3l3.5-.8v1.5z"/>
<path d="M230 61.5v66.6M233.5 62.3h17M250.5 61.5l3.5 .8-3.5 .7zM254 62.3h37.3M254 61.5v66.6M296.7 62.3h3M296.7 63.8h3M298.2 60.8v3M234.9 108.1h112.6M346.7 108.1l.8 3.5h-1.5zM346.7 111.6v8.2M76.9 120.4l1.2-.8 1.4 3.3z"/>
<path d="M183.2 129.1h45.8M184 129.1l.8 3.5h-1.5zM184 132.6v10M341.3 122.8a2.67 2.67 0 0 0 0 3M345.1 122.1l-2.5 4.5M346.7 128.8v53.8M184 151.6v10M558.9 142.8l1.4-.6 .9 3.4zM183.2 165.1h45.8M183.3 161.6h1.5l-.8 3.5zM540.5 176.8l34.6 59.8M234.9 186.1h112.6"/>
<path d="M346 182.6h1.5l-.8 3.5zM111.4 205.6l-23.5 85.2M571.3 237l3.4-1.1-2.7 2.4zM571.6 237.6a202.3 202.3 0 0 1-35.4 15.4M515.5 258.6a202.3 202.3 0 0 1-38.5 4.4M519.3 254.9l.3-.3a.69 .69 0 0 1 .7 .8l-.4 .5a.9 .9 0 0 1 .6 1 .9 .9 0 0 1-.9 .7l-.5-.5M519.6 255.9h.3M521.8 254.9l.3-.3a2.03 2.03 0 0 1 0 3 2.12 2.12 0 0 1-.3-2.7zM523.3 254.1l.3-.2h.5l.2 .2v.5l-.2 .3h-.5l-.3-.3zM525.3 256.1h3M525.3 257.6h3M526.8 254.6v3"/>
<path d="M529.4 255.1l.5-.5h.3l.4 .5a1.16 1.16 0 0 1-.7 1.3l-.5 1.2h1.2M531.5 253.9h.5l.2 .2v.5l-.2 .3h-.5l-.3-.3v-.5zM96.7 267.5v24.5M473.5 263l3.5-.8v1.5zM473.5 262.2v4M88.1 290l3.6 .1-.3 1.4zM91.5 290.8l1.7 .2M93.3 290.3l3.4 .9-3.5 .6zM108.8 280.8h17v6h-17zM111 283.3l.6-1v3M112.9 286.8a32.4 32.4 0 0 1-16.2 4.4M114.5 282.3h-.9l-.2 1.3 .3-.3a1.01 1.01 0 0 1 .9 1 1.01 1.01 0 0 1-.9 1l-.4-.5"/>
<path d="M116.1 285.1l.2 .2zM119.4 284.6h-1.3l1-2.3v3M120.5 282.8l.4-.5h.3l.5 .5a1.16 1.16 0 0 1-.8 1.3l-.4 1.2h1.2M122.3 281.8l.2-.2h.5l.3 .2v.5l-.3 .3h-.5l-.2-.3zM491.7 397h.6l.2-.2v-.5l-.2-.2h-.6v1.5M492.1 397l.4 .6M506.5 382.9v1.5l-.7-1.5v1.5"/>
<circle cx="343.8" cy="124.3" r="1.47"/>
</g>
<g fill="#000">
<path d="M212.9 72.1l3.5-.7v1.5zM230 62.3l3.5-.8v1.5zM226.5 71.4l3.5 .7-3.5 .8zM250.5 61.5l3.5 .8-3.5 .7zM346.7 108.1l.8 3.5h-1.5zM76.9 120.4l1.2-.8 1.4 3.3zM184 129.1l.8 3.5h-1.5zM558.9 142.8l1.4-.6 .9 3.4zM183.3 161.6h1.5l-.8 3.5zM346 182.6h1.5l-.8 3.5zM571.3 237l3.4-1.1-2.7 2.4zM473.5 263l3.5-.8v1.5z"/>
<path d="M88.1 290l3.6 .1-.3 1.4zM93.3 290.3l3.4 .9-3.5 .6z"/>
</g>
<g font-size="5.2">
<text x="488.1" y="403.5">90-7518-190-000</text>
<text x="557.8" y="403.5">H.14</text>
</g>
<g font-size="3.9">
<text x="42.7" y="14.1">1</text>
<text x="79.6" y="14.1">2</text>
<text x="116.5" y="13.9">3</text>
<text x="153.4" y="13.9">4</text>
<text x="190.3" y="14">5</text>
<text x="227.2" y="13.9">6</text>
<text x="264.1" y="14.1">7</text>
<text x="301" y="14">8</text>
<text x="337.9" y="14.1">9</text>
<text x="373.7" y="14">10</text>
<text x="410.3" y="14">11</text>
<text x="447.4" y="14">12</text>
<text x="484.3" y="14">13</text>
<text x="521.4" y="13.9">14</text>
<text x="558.1" y="14">15</text>
<text x="21.8" y="35.8">A</text>
<text x="580.8" y="36">A</text>
<text x="440.4" y="50">CONNECTION LINE</text>
<text x="440.4" y="54.5">TO BB IN SAG MODE</text>
<text x="294.3" y="63.8">8</text>
<text x="300.2" y="63.8">0.2</text>
<text x="21.8" y="74.8">B</text>
<text x="32.3" y="76.9">R9.9</text>
<text x="168.5" y="73.6">5.7</text>
<text x="179.2" y="73.6">0.4</text>
<text x="580.8" y="75">B</text>
<text x="160" y="78.1">FRAME WIDTH</text>
<text x="172" y="82.6">WASHER</text>
<text x="176.8" y="87.1">BOLT</text>
<text x="143.2" y="91.6">TOLERANCE STACK UP</text>
<text x="21.9" y="114">C</text>
<text x="580.8" y="114">C</text>
<text x="346.3" y="125.8">26)</text>
<text x="294.7" y="136.6">19.9</text>
<text x="307.8" y="136.6">0.1</text>
<text x="172" y="148.6">M12X1 - 6H</text>
<text x="326.2" y="148.6">25)</text>
<text x="357.8" y="148.6">28</text>
<text x="366.1" y="148.6">0.1</text>
<text x="22" y="152.9">D</text>
<text x="581" y="153">D</text>
<text x="389.9" y="174.3">30</text>
<text x="398.2" y="174.3">0.2</text>
<text x="21.8" y="191.8">E</text>
<text x="580.8" y="192">E</text>
<text x="522.7" y="208.2">14.4</text>
<text x="535.8" y="208.2">0.1</text>
<text x="161.8" y="220">3.5</text>
<text x="172.5" y="220">0.1</text>
<text x="21.8" y="231">F</text>
<text x="580.8" y="231">F</text>
<text x="21.8" y="269.9">G</text>
<text x="172.9" y="268.3">5</text>
<text x="178.8" y="268.3">0.1</text>
<text x="280.2" y="267.5">SECTION</text>
<text x="301.6" y="267.5">Z-Z</text>
<text x="580.8" y="270">G</text>
<text x="455" y="293.6">8</text>
<text x="460.9" y="293.6">0.2</text>
<text x="247.3" y="297.7">7</text>
<text x="253.2" y="297.7">0.15</text>
<text x="21.8" y="309">H</text>
<text x="580.8" y="309">H</text>
<text x="580.6" y="348">J</text>
<text x="21.6" y="348">J</text>
<text x="21.9" y="387.1">K</text>
<text x="580.8" y="386.8">K</text>
<text x="493.7" y="391.4">UDH&amp;FULL_MOUNT_RD_FRAME_SPEC</text>
<text x="42.6" y="409.1">1</text>
<text x="79.6" y="409">2</text>
<text x="116.5" y="409">3</text>
<text x="153.4" y="408.8">4</text>
<text x="190.4" y="409">5</text>
<text x="227.2" y="408.8">6</text>
<text x="264.2" y="409">7</text>
<text x="301" y="409">8</text>
<text x="337.9" y="409">9</text>
<text x="373.4" y="409">10</text>
<text x="410.3" y="408.9">11</text>
<text x="447.4" y="408.9">12</text>
<text x="484.4" y="409">13</text>
<text x="521.4" y="408.8">14</text>
<text x="558.1" y="409">15</text>
</g>
<g font-size="3.5">
<text x="474.7" y="373">LIFECYCLE STATUS</text>
<text x="483.1" y="379.7">Released</text>
</g>
<g font-size="2.6">
<text x="482.8" y="366">FORMAT:</text>
<text x="496.9" y="366">A2</text>
<text x="516.6" y="366">SCALE:</text>
<text x="528.6" y="366">0.500</text>
<text x="551.4" y="366">SHEET:</text>
<text x="563.6" y="366">8 / 8</text>
</g>
<g font-size="2.3">
<text x="511.2" y="375.9">CONFIDENTIAL - THIS DRAWING CONTAINS INFORMATION</text>
<text x="514.7" y="378.5">THAT IS PROPRIETARY TO SRAM CORPORATION AND</text>
<text x="516.7" y="381.1">MAY NOT BE DISCLOSED WITHOUT PERMISSION.</text>
</g>
<g font-size="2">
<text x="475.2" y="384.4">DRAWING NAME / DESCRIPTION</text>
<text x="475.2" y="397.6">DRAWING NUMBER</text>
<text x="550.2" y="397.6">VERSION</text>
</g>
</svg>
